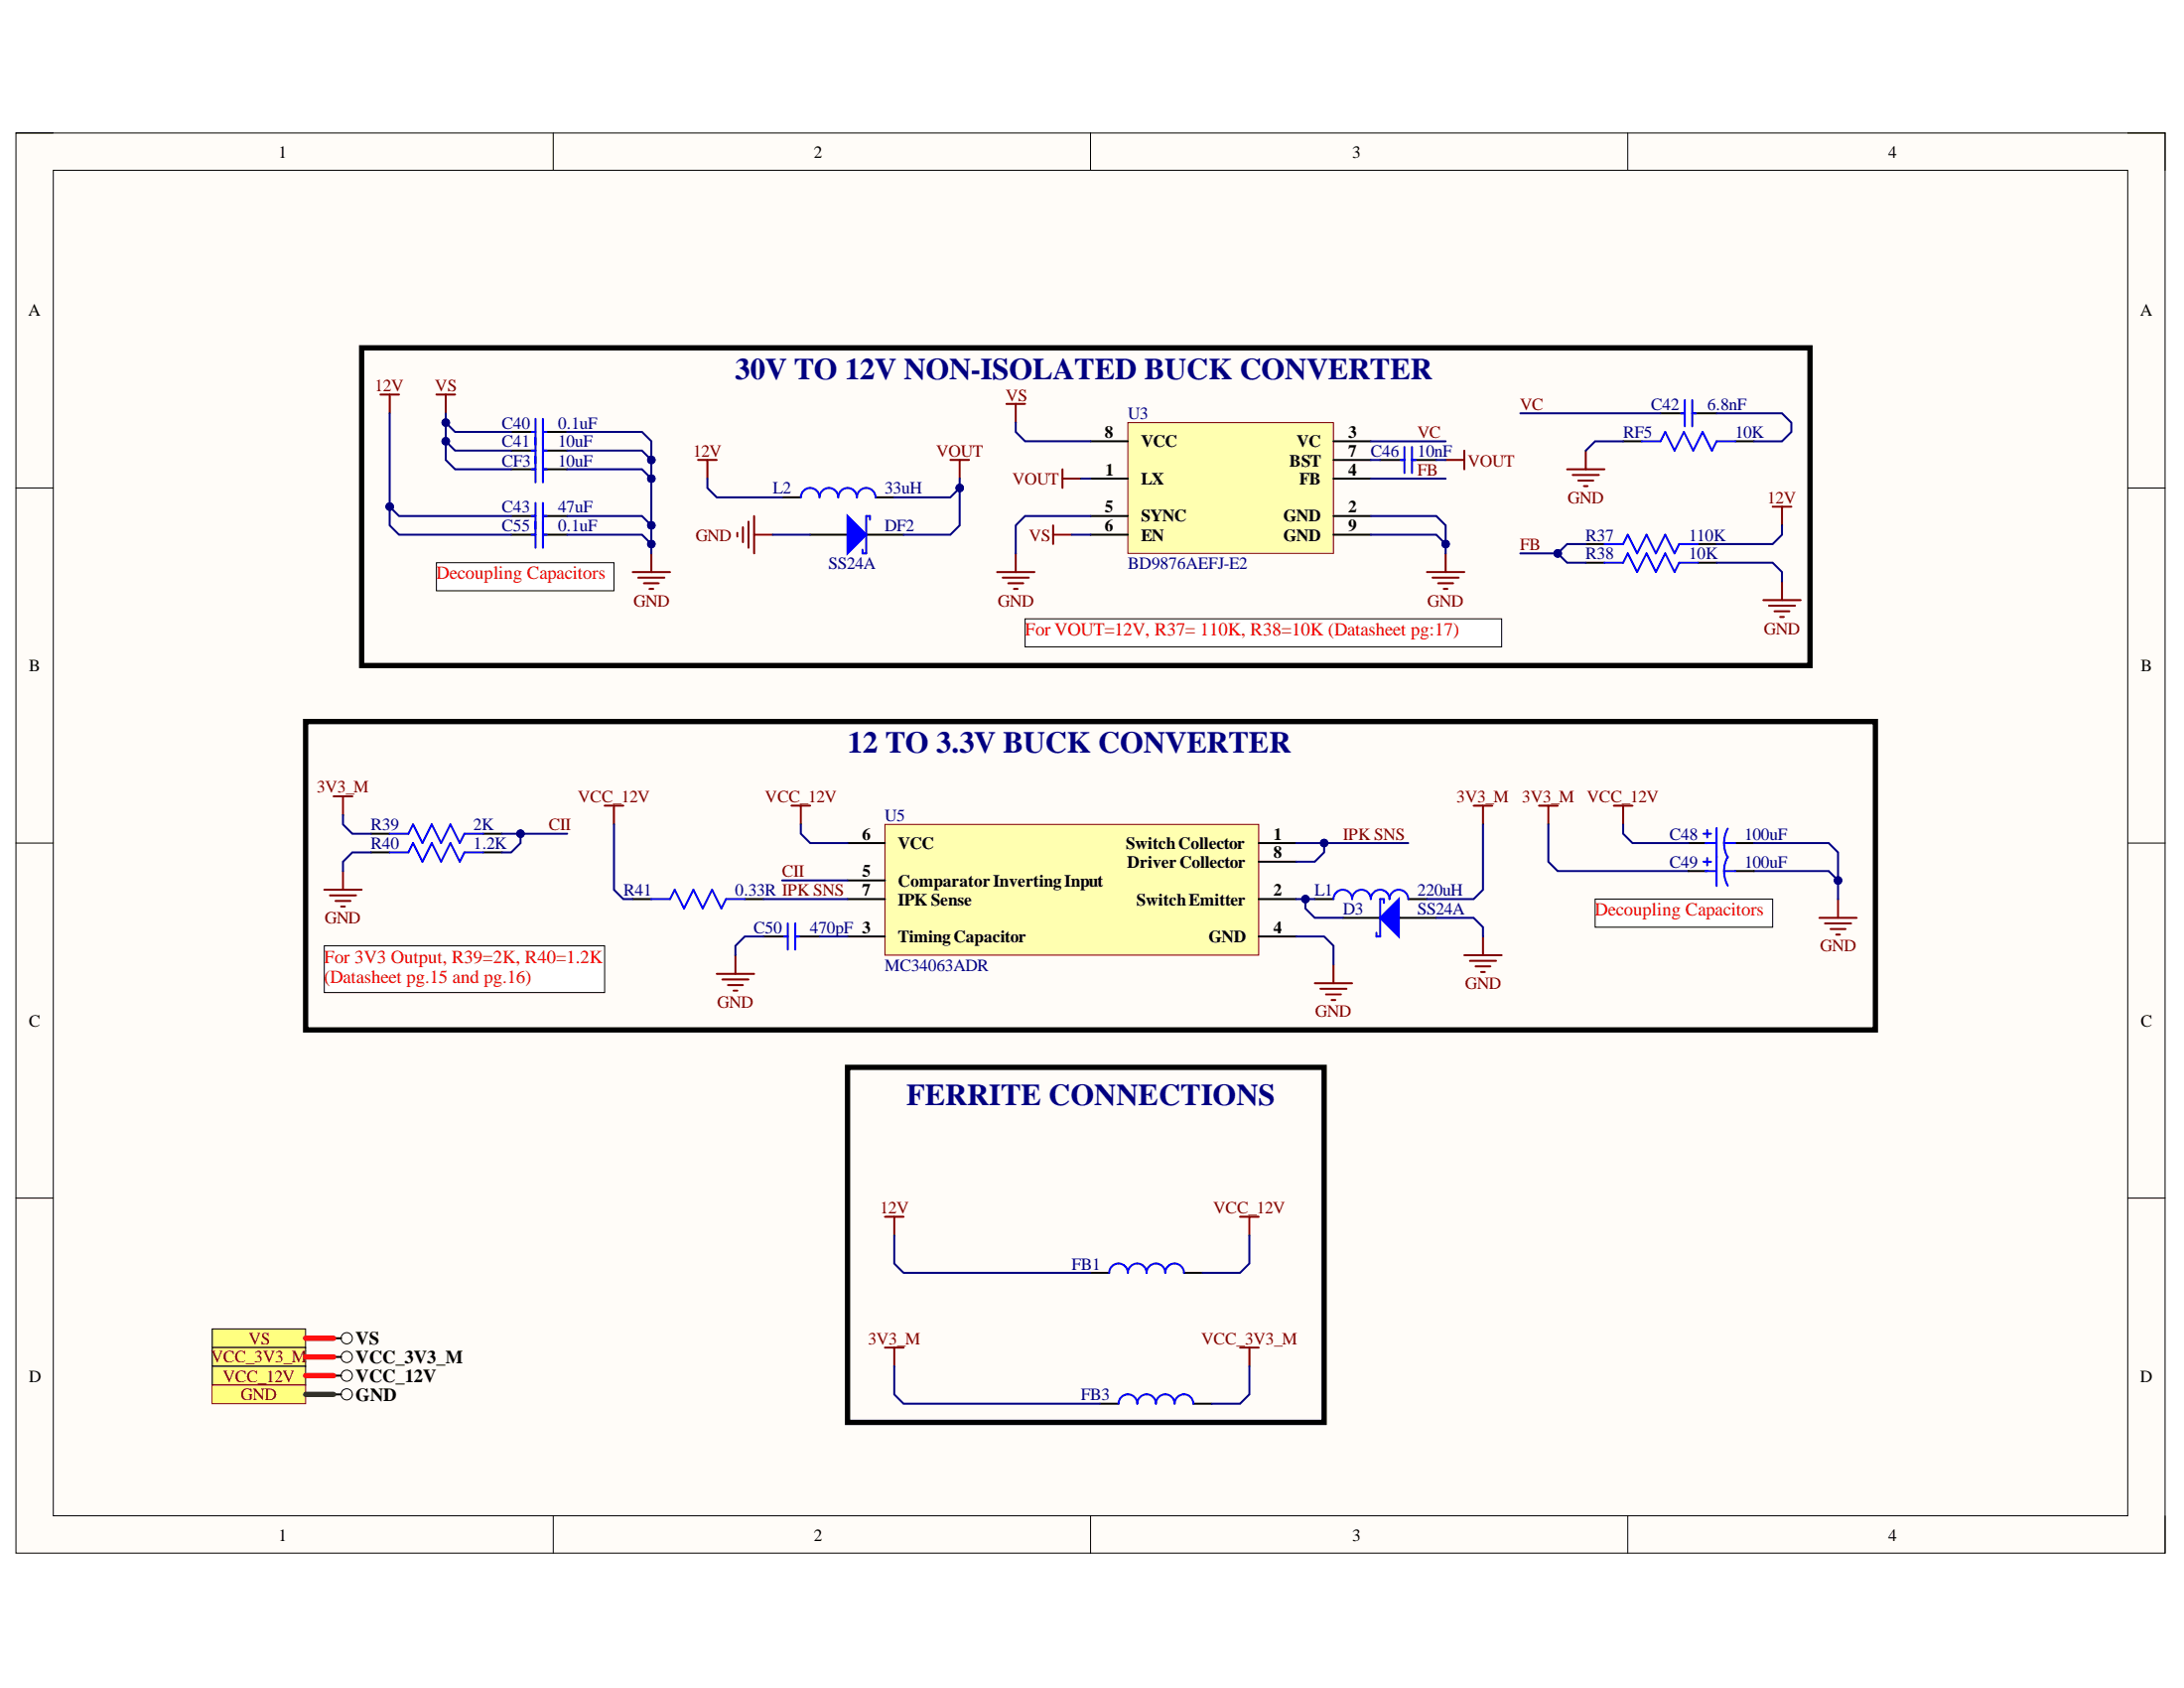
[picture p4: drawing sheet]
<svg xmlns="http://www.w3.org/2000/svg" width="279mm" height="216mm" viewBox="0 0 279 216" stroke-linecap="round" stroke-linejoin="round" font-family="sans-serif">
<path d="M2 17h275v181.7h-275z" fill-rule="evenodd" fill="#fffcf8"/>
<path d="M2 17h275v181.7h-275z" fill="none" stroke="#000" stroke-width=".13"/>
<path d="M6.8 21.8h265.4v172.1h-265.4z" fill-rule="evenodd" fill="#fffcf8"/>
<g fill="none" stroke="#000" stroke-width=".13">
<path d="M2 17h4.8M70.8 17v4.8M139.5 17v4.8M208.2 17v4.8M272.2 17h4.8v4.8M6.8 21.8h265.4v172.1h-265.4zM2 62.4h4.8M272.2 62.4h4.8M2 107.8h4.8M272.2 107.8h4.8M2 153.2h4.8M272.2 153.2h4.8"/>
<path d="M70.8 193.9v4.8M139.5 193.9v4.8M208.2 193.9v4.8M277 193.9v4.8"/>
</g>
<g fill="none" stroke="#800000" stroke-width=".25">
<path d="M48.7 50.5h2.3M49.9 50.5v2.4M55.8 50.5h2.4M57 50.5v2.4M89.3 58.8h2.4M90.5 58.8v2.4M121.6 58.8h2.4M122.8 58.8v2.4M80.9 73.2h4.8M81.7 73.9h3.3M82.4 74.6h1.9M83.1 75.3h.5"/>
<path d="M83.3 70.8v2.4M225.6 76.8h4.8M226.3 77.5h3.3M226.8 64.8h2.4M227 78.2h1.9M227.7 78.9h.5M228 64.8v2.4M228 74.4v2.4M101.3 103h2.3M102.5 103v2.4M188.5 103.1h2.4M189.7 103.1v2.3"/>
<path d="M196.9 103.1h2.4M198.1 103.1v2.3M206.5 103.1h2.3M207.7 103.1v2.3M232.8 117.4h4.7M233.5 118.1h3.3M234.2 118.8h1.9M234.9 119.5h.5M235.1 115v2.4M168.2 125.8h4.8M168.9 126.5h3.4M169.6 127.2h1.9"/>
<path d="M170.3 127.9h.5M170.6 123.4v2.4M113.2 155.6h2.4M114.4 155.6v2.4M158.6 155.6h2.4M159.8 155.6v2.4M113.2 172.4h2.4M114.4 172.4v2.4M158.6 172.4h2.4M159.8 172.4v2.4"/>
</g>
<path d="M65.4 66h3.1M69.5 66h3.1M171.8 117.4h4.8M179 117.4h4.7M216 107.8h2.4M222 107.8h2.4M139.5 162.8h2.4M140.7 179.5h2.4M151.5 162.8h2.4M152.7 179.5h2.3" fill="none" stroke="#000" stroke-width=".25"/>
<g fill="none" stroke="#00f" stroke-width=".25">
<path d="M68 66h.5M68.5 64.3v3.4M69.5 64.3v3.4M69.5 66h.4M217.9 106.6h1M218.2 107.8h1.4M218.4 106.2v.9M219.6 105.9v3.8M220.6 107.8l.1 1.2 .3 .7M220.6 107.8h1.4M221 106l-.3 .7-.1 1.1M141.9 162.8a1.19 1.19 0 0 1 1.2-1.2 1.19 1.19 0 0 1 1.2 1.2 1.19 1.19 0 0 1 1.2-1.2 1.19 1.19 0 0 1 1.2 1.2 1.2 1.2 0 0 1 1.2-1.2 1.2 1.2 0 0 1 1.2 1.2 1.19 1.19 0 0 1 1.2-1.2 1.19 1.19 0 0 1 1.2 1.2"/>
<path d="M143.1 179.5a1.19 1.19 0 0 1 1.2-1.2 1.19 1.19 0 0 1 1.2 1.2 1.21 1.21 0 0 1 1.2-1.2 1.19 1.19 0 0 1 1.2 1.2 1.21 1.21 0 0 1 1.2-1.2 1.18 1.18 0 0 1 1.2 1.2 1.21 1.21 0 0 1 1.2-1.2 1.18 1.18 0 0 1 1.2 1.2"/>
</g>
<path d="M179 115v4.8l-2.4-2.4z" fill="#00f"/>
<path d="M49.9 109h2.3l.6-1.2 1.2 2.4 1.2-2.4 1.2 2.4 1.2-2.4 1.2 2.4 .6-1.2h2.4M83.3 115h2.4l.6-1.2 1.2 2.4 1.2-2.4 1.2 2.4 1.2-2.4 1.2 2.4 .6-1.2h2.4M100.3 119.8h.5M100.8 118.1v3.4M101.7 119.8h.5M101.7 118.1v3.4M170.6 115a1.19 1.19 0 0 1 1.2-1.2 1.19 1.19 0 0 1 1.2 1.2 1.19 1.19 0 0 1 1.2-1.2 1.19 1.19 0 0 1 1.2 1.2 1.19 1.19 0 0 1 1.2-1.2 1.19 1.19 0 0 1 1.2 1.2 1.2 1.2 0 0 1 1.2-1.2 1.2 1.2 0 0 1 1.2 1.2M177.1 115.5v-.5h-.5v4.8h-.5v-.5M179 115v4.8l-2.4-2.4z" fill="none" stroke="#00f" stroke-width=".25"/>
<path d="M47.5 109h2.4M61.8 109h2.4M80.9 115h2.4M95.3 115h2.4M97.7 119.8h3.1M101.7 119.8h3.1M168.2 115h2.4M180.2 115h2.3" fill="none" stroke="#000" stroke-width=".25"/>
<g fill="none" stroke="#800000" stroke-width=".25">
<path d="M41.5 113.8h4.8M42.2 114.5h3.4M42.9 115.2h1.9M43.6 116h.5M43.9 111.4v2.4M77.3 103h2.4M78.5 103v2.4M189.7 119.8v2.4M91.7 124.6h4.8M92.4 125.3h3.4M93.1 126h1.9M93.8 126.7h.5"/>
<path d="M94.1 122.2v2.4M187.3 122.2h4.8M188 122.9h3.4M188.8 123.6h1.9M189.5 124.3h.5"/>
</g>
<path d="M113.2 105.4h47.8v16.8h-47.8z" fill-rule="evenodd" fill="#ffffb0"/>
<path d="M113.2 105.4h47.8v16.8h-47.8z" fill="none" stroke="#800000" stroke-width=".13"/>
<path d="M47.5 106.6h2.4M61.8 106.6h2.4M108.4 107.8h4.8M108.4 115h4.8M108.4 119.8h4.8M108.4 112.6h4.8M161 107.8h4.8M161 115h4.8M161 119.8h4.8M161 110.2h4.8" fill="none" stroke="#000" stroke-width=".25"/>
<path d="M49.9 106.6h2.3l.6-1.2 1.2 2.4 1.2-2.4 1.2 2.4 1.2-2.4 1.2 2.4 .6-1.2h2.4" fill="none" stroke="#00f" stroke-width=".25"/>
<path d="M42.7 101.9h2.4M43.9 101.9v2.3" fill="none" stroke="#800000" stroke-width=".25"/>
<path d="M27.1 170h12v2.4h-12z" fill-rule="evenodd" fill="#ffff80"/>
<g fill="none" stroke="#000" stroke-width=".13">
<path d="M27.1 170h12v2.4h-12z"/>
<circle cx="44.4" cy="171.2" r=".72"/>
</g>
<path d="M42.7 171.2h.9" fill="none" stroke="#000" stroke-width=".25"/>
<path d="M27.1 172.4h12v2.4h-12z" fill-rule="evenodd" fill="#ffff80"/>
<g fill="none" stroke="#000" stroke-width=".13">
<path d="M27.1 172.4h12v2.4h-12z"/>
<circle cx="44.4" cy="173.6" r=".72"/>
</g>
<path d="M42.7 173.6h.9" fill="none" stroke="#000" stroke-width=".25"/>
<path d="M27.1 174.8h12v2.3h-12z" fill-rule="evenodd" fill="#ffff80"/>
<g fill="none" stroke="#000" stroke-width=".13">
<path d="M27.1 174.8h12v2.3h-12z"/>
<circle cx="44.4" cy="176" r=".72"/>
</g>
<path d="M42.7 175.9h.9" fill="none" stroke="#000" stroke-width=".25"/>
<path d="M27.1 177.1h12v2.4h-12z" fill-rule="evenodd" fill="#ffff80"/>
<path d="M27.1 177.1h12v2.4h-12z" fill="none" stroke="#800000" stroke-width=".13"/>
<circle cx="44.4" cy="178.3" r=".72" fill="none" stroke="#000" stroke-width=".13"/>
<path d="M42.7 178.3h.9" fill="none" stroke="#000" stroke-width=".25"/>
<path d="M46.3 44.5h185.3v40.6h-185.3zM39.1 92.3h200.8v39.4h-200.8z" fill="none" stroke="#000" stroke-width=".68"/>
<path d="M131.1 79.2h61v3.5h-61z" fill-rule="evenodd" fill="#fff"/>
<path d="M131.1 79.2h61v3.5h-61z" fill="none" stroke="#000" stroke-width=".13"/>
<path d="M144.3 54.1h26.3v16.7h-26.3z" fill-rule="evenodd" fill="#ffffb0"/>
<path d="M144.3 54.1h26.3v16.7h-26.3z" fill="none" stroke="#800000" stroke-width=".13"/>
<path d="M139.5 56.4h4.8M170.6 56.4h4.8M170.6 58.8h4.8M103.6 68.4h4.8M110.8 68.4h4.8M139.5 61.2h4.8M139.5 66h4.8M139.5 68.4h4.8M170.6 61.2h4.8M170.6 66h4.8M170.6 68.4h4.8" fill="none" stroke="#000" stroke-width=".25"/>
<g fill="none" stroke="#800000" stroke-width=".25">
<path d="M128.8 51.7h2.3M129.9 51.7v2.4M127.6 73.2h4.7M128.3 73.9h3.3M129 74.6h1.9M129.7 75.3h.5M129.9 70.8v2.4M134.7 67.2v2.4M134.7 68.4h2.4M135.9 60v2.4M135.9 61.2h2.4M182.5 73.2h4.8"/>
<path d="M183.3 73.9h3.3M184 74.6h1.9M184.7 75.3h.5M184.9 70.8v2.4"/>
</g>
<path d="M108.4 66l2.4 2.4-2.4 2.4z" fill="#00f"/>
<g fill="none" stroke="#00f" stroke-width=".25">
<path d="M68 57.6h.5M68.5 56v5.7M69.5 56v5.7M69.5 57.6h.4M179.2 58.8h.5M179.7 57.2v3.3M180.6 57.2v3.3M180.6 58.8h.5M210 56.4h2.4l.6-1.1 1.2 2.3 1.2-2.3 1.2 2.3 1.2-2.3 1.2 2.3 .6-1.2h2.4M215.1 52.9h.4M215.5 51.2v3.3M216.5 51.2v3.3"/>
<path d="M216.5 52.9h.5M68 60h.5M69.5 60h.4M108.4 66l2.4 2.4-2.4 2.4zM111.3 66.5v-.5h-.5v4.8h-.5v-.5M205.3 72h2.4l.5-1.2 1.2 2.4 1.2-2.4 1.2 2.4 1.2-2.4 1.2 2.4 .6-1.2h2.4M205.3 69.6h2.4l.5-1.2 1.2 2.4 1.2-2.4 1.2 2.4 1.2-2.4 1.2 2.4 .6-1.2h2.4"/>
</g>
<path d="M184.9 58.8h2.4M187.3 57.6v2.4M202.9 57.6v2.4M94.3 68.2v.4M95 67.4v1.9M95.8 66.7v3.4M96.5 66v4.8M96.5 68.4h2.4M200.5 60h4.8M201.2 60.7h3.3M201.9 61.5h1.9M202.6 62.2h.5" fill="none" stroke="#800000" stroke-width=".25"/>
<g fill="none" stroke="#000" stroke-width=".25">
<path d="M65.4 57.6h3.1M69.5 57.6h3.1M176.6 58.8h3.1M180.6 58.8h3.1M207.7 56.4h2.3M212.4 52.9h3.1M216.5 52.9h3.1M222 56.4h2.4M65.4 60h3.1M69.5 60h3.1M202.9 72h2.4M202.9 69.6h2.4"/>
<path d="M217.2 72h2.4M217.2 69.6h2.4"/>
</g>
<path d="M55.8 72h22.7v3.6h-22.7z" fill-rule="evenodd" fill="#fff"/>
<path d="M55.8 72h22.7v3.6h-22.7z" fill="none" stroke="#000" stroke-width=".13"/>
<path d="M204.1 115h22.7v3.6h-22.7z" fill-rule="evenodd" fill="#fff"/>
<path d="M204.1 115h22.7v3.6h-22.7z" fill="none" stroke="#000" stroke-width=".13"/>
<path d="M41.5 121h35.8v6h-35.8z" fill-rule="evenodd" fill="#fff"/>
<path d="M41.5 121h35.8v6h-35.8z" fill="none" stroke="#000" stroke-width=".13"/>
<path d="M108.4 136.5h61v45.4h-61z" fill="none" stroke="#000" stroke-width=".68"/>
<path d="M65.4 55.2h3.1M69.5 55.2h3.1M65.4 68.4h3.1M69.5 68.4h3.1M100.1 63.6h2.4M112 63.6h2.4" fill="none" stroke="#000" stroke-width=".25"/>
<path d="M68 55.2h.5M68.5 53.6v3.3M69.5 53.6v3.3M69.5 55.2h.4M68 68.4h.5M68.5 66.7v3.4M69.5 66.7v3.4M69.5 68.4h.4M102.5 63.6a1.19 1.19 0 0 1 1.1-1.2 1.19 1.19 0 0 1 1.2 1.2 1.2 1.2 0 0 1 1.2-1.2 1.2 1.2 0 0 1 1.2 1.2 1.19 1.19 0 0 1 1.2-1.2 1.19 1.19 0 0 1 1.2 1.2 1.19 1.19 0 0 1 1.2-1.2 1.19 1.19 0 0 1 1.2 1.2" fill="none" stroke="#00f" stroke-width=".25"/>
<path d="M49.9 52.9v14.3l1.1 1.2h14.4M198.1 105.4v4.8l1.2 1.2h16.7" fill="none" stroke="#000080" stroke-width=".25"/>
<circle cx="49.9" cy="64.8" r=".48" fill="#000080"/>
<circle cx="49.9" cy="64.8" r=".48" fill="none" stroke="#000080" stroke-width=".13"/>
<path d="M49.9 64.8l1.1 1.2h14.4" fill="none" stroke="#000080" stroke-width=".25"/>
<circle cx="49.9" cy="64.8" r=".48" fill="#000080"/>
<circle cx="49.9" cy="64.8" r=".48" fill="none" stroke="#000080" stroke-width=".13"/>
<path d="M57 52.9v3.5l1.2 1.2h7.2" fill="none" stroke="#000080" stroke-width=".25"/>
<circle cx="57" cy="56.4" r=".48" fill="#000080"/>
<circle cx="57" cy="56.4" r=".48" fill="none" stroke="#000080" stroke-width=".13"/>
<circle cx="57" cy="54" r=".48" fill="#000080"/>
<circle cx="57" cy="54" r=".48" fill="none" stroke="#000080" stroke-width=".13"/>
<path d="M57 54.1l1.2 1.1h7.2" fill="none" stroke="#000080" stroke-width=".25"/>
<circle cx="57" cy="54" r=".48" fill="#000080"/>
<circle cx="57" cy="54" r=".48" fill="none" stroke="#000080" stroke-width=".13"/>
<path d="M72.6 68.4h9.5l1.2 1.2M207.7 105.4v1.2l1.1 1.2h7.2" fill="none" stroke="#000080" stroke-width=".25"/>
<path d="M39.1 178.3h3.6" fill="none" stroke="#274e13" stroke-width=".68"/>
<path d="M39.1 171.2h3.6M39.1 175.9h3.6M39.1 173.6h3.6" fill="none" stroke="#f00" stroke-width=".68"/>
<circle cx="83.3" cy="69.6" r=".48" fill="#000080"/>
<circle cx="83.3" cy="69.6" r=".48" fill="none" stroke="#000080" stroke-width=".13"/>
<path d="M72.6 66h9.5l1.2 1.2" fill="none" stroke="#000080" stroke-width=".25"/>
<circle cx="83.3" cy="67.2" r=".48" fill="#000080"/>
<circle cx="83.3" cy="67.2" r=".48" fill="none" stroke="#000080" stroke-width=".13"/>
<path d="M72.6 57.6h9.5l1.2 1.2" fill="none" stroke="#000080" stroke-width=".25"/>
<circle cx="83.3" cy="58.8" r=".48" fill="#000080"/>
<circle cx="83.3" cy="58.8" r=".48" fill="none" stroke="#000080" stroke-width=".13"/>
<path d="M72.6 55.2h9.5l1.2 1.2v14.4" fill="none" stroke="#000080" stroke-width=".25"/>
<circle cx="83.3" cy="69.6" r=".48" fill="#000080"/>
<circle cx="83.3" cy="69.6" r=".48" fill="none" stroke="#000080" stroke-width=".13"/>
<circle cx="83.3" cy="67.2" r=".48" fill="#000080"/>
<circle cx="83.3" cy="67.2" r=".48" fill="none" stroke="#000080" stroke-width=".13"/>
<circle cx="83.3" cy="61.2" r=".48" fill="#000080"/>
<circle cx="83.3" cy="61.2" r=".48" fill="none" stroke="#000080" stroke-width=".13"/>
<circle cx="83.3" cy="58.8" r=".48" fill="#000080"/>
<circle cx="83.3" cy="58.8" r=".48" fill="none" stroke="#000080" stroke-width=".13"/>
<path d="M224.4 111.4h9.5l1.2 1.2" fill="none" stroke="#000080" stroke-width=".25"/>
<circle cx="235.1" cy="112.6" r=".48" fill="#000080"/>
<circle cx="235.1" cy="112.6" r=".48" fill="none" stroke="#000080" stroke-width=".13"/>
<path d="M224.4 107.8h9.5l1.2 1.2v6" fill="none" stroke="#000080" stroke-width=".25"/>
<circle cx="235.1" cy="112.6" r=".48" fill="#000080"/>
<circle cx="235.1" cy="112.6" r=".48" fill="none" stroke="#000080" stroke-width=".13"/>
<path d="M78.5 105.4v8.4l1.2 1.2h1.2M97.7 119.8h-2.4l-1.2 1.2v1.2M97.7 115h10.7M100.1 112.6h8.3M102.5 105.4v1.2l1.1 1.2h4.8M104.8 119.8h3.6M165.8 119.8h3.6l1.2 1.2v2.4M169.4 107.8v1.2l-1.2 1.2h-2.4" fill="none" stroke="#000080" stroke-width=".25"/>
<circle cx="169.4" cy="107.8" r=".48" fill="#000080"/>
<circle cx="169.4" cy="107.8" r=".48" fill="none" stroke="#000080" stroke-width=".13"/>
<path d="M167 115v1.2l1.2 1.2h3.6" fill="none" stroke="#000080" stroke-width=".25"/>
<circle cx="167" cy="115" r=".48" fill="#000080"/>
<circle cx="167" cy="115" r=".48" fill="none" stroke="#000080" stroke-width=".13"/>
<path d="M194.5 70.8h4.8l1.2 1.2h2.4M183.7 117.4h4.8l1.2 1.2v1.2M189.7 105.4v8.4l-1.2 1.2h-6" fill="none" stroke="#000080" stroke-width=".25"/>
<circle cx="199.3" cy="70.8" r=".48" fill="#000080"/>
<circle cx="199.3" cy="70.8" r=".48" fill="none" stroke="#000080" stroke-width=".13"/>
<path d="M202.9 69.6h-2.4l-1.2 1.2" fill="none" stroke="#000080" stroke-width=".25"/>
<circle cx="199.3" cy="70.8" r=".48" fill="#000080"/>
<circle cx="199.3" cy="70.8" r=".48" fill="none" stroke="#000080" stroke-width=".13"/>
<path d="M122.8 61.2v1.2l-1.2 1.2h-7.2" fill="none" stroke="#000080" stroke-width=".25"/>
<circle cx="122.8" cy="62.4" r=".48" fill="#000080"/>
<circle cx="122.8" cy="62.4" r=".48" fill="none" stroke="#000080" stroke-width=".13"/>
<path d="M66.6 106.6v1.2l-1.2 1.2h-1.2" fill="none" stroke="#000080" stroke-width=".25"/>
<circle cx="66.6" cy="106.6" r=".48" fill="#000080"/>
<circle cx="66.6" cy="106.6" r=".48" fill="none" stroke="#000080" stroke-width=".13"/>
<path d="M129.9 54.1v1.1l1.2 1.2h8.4M90.5 61.2v1.2l1.2 1.2h8.4M137.1 68.4h2.4M139.5 66h-8.4l-1.2 1.2v3.6M175.4 66h8.3l1.2 1.2v2.4l-1.2-1.2h-8.3M219.6 72h7.2l1.2 1.2v1.2M228 67.2v1.2l-1.2 1.2h-7.2M43.9 104.2v1.2l1.2 1.2h2.4M47.5 109h-2.4l-1.2 1.2v1.2" fill="none" stroke="#000080" stroke-width=".25"/>
<circle cx="184.9" cy="69.6" r=".48" fill="#000080"/>
<circle cx="184.9" cy="69.6" r=".48" fill="none" stroke="#000080" stroke-width=".13"/>
<path d="M184.9 69.6v1.2" fill="none" stroke="#000080" stroke-width=".25"/>
<circle cx="184.9" cy="69.6" r=".48" fill="#000080"/>
<circle cx="184.9" cy="69.6" r=".48" fill="none" stroke="#000080" stroke-width=".13"/>
<path d="M122.8 62.4v4.8l-1.2 1.2h-6M138.3 61.2h1.2" fill="none" stroke="#000080" stroke-width=".25"/>
<circle cx="122.8" cy="62.4" r=".48" fill="#000080"/>
<circle cx="122.8" cy="62.4" r=".48" fill="none" stroke="#000080" stroke-width=".13"/>
<path d="M57 56.4v2.4l1.2 1.2h7.2M175.4 56.4h9.5M175.4 58.8h1.2M183.7 58.8h1.2M194.5 52.9h17.9M207.7 56.4h-3.6l-1.2 1.2M219.6 52.9h8.4l1.2 1.2v1.2l-1.2 1.1h-3.6M98.9 68.4h4.7M175.4 61.2h9.5" fill="none" stroke="#000080" stroke-width=".25"/>
<circle cx="57" cy="56.4" r=".48" fill="#000080"/>
<circle cx="57" cy="56.4" r=".48" fill="none" stroke="#000080" stroke-width=".13"/>
<path d="M72.6 60h9.5l1.2 1.2" fill="none" stroke="#000080" stroke-width=".25"/>
<circle cx="83.3" cy="61.2" r=".48" fill="#000080"/>
<circle cx="83.3" cy="61.2" r=".48" fill="none" stroke="#000080" stroke-width=".13"/>
<path d="M64.2 106.6h8.4" fill="none" stroke="#000080" stroke-width=".25"/>
<circle cx="66.6" cy="106.6" r=".48" fill="#000080"/>
<circle cx="66.6" cy="106.6" r=".48" fill="none" stroke="#000080" stroke-width=".13"/>
<path d="M165.8 107.8h14.4" fill="none" stroke="#000080" stroke-width=".25"/>
<circle cx="169.4" cy="107.8" r=".48" fill="#000080"/>
<circle cx="169.4" cy="107.8" r=".48" fill="none" stroke="#000080" stroke-width=".13"/>
<path d="M165.8 115h2.4M159.8 158v3.6l-1.2 1.2h-4.7M159.8 174.8v3.5l-1.2 1.2h-3.6" fill="none" stroke="#000080" stroke-width=".25"/>
<circle cx="167" cy="115" r=".48" fill="#000080"/>
<circle cx="167" cy="115" r=".48" fill="none" stroke="#000080" stroke-width=".13"/>
<path d="M114.4 158v3.6l1.2 1.2h23.9M114.4 174.8v3.5l1.2 1.2h25.1" fill="none" stroke="#000080" stroke-width=".25"/>
<path d="M216 111.4h2.4M222 111.4h2.4" fill="none" stroke="#000" stroke-width=".25"/>
<path d="M217.9 110.2h1M218.2 111.4h1.4M218.4 109.7v1M219.6 109.5v3.8M220.6 111.4l.1 1.2 .3 .7M220.6 111.4h1.4M221 109.6l-.3 .7-.1 1.1" fill="none" stroke="#00f" stroke-width=".25"/>
<g font-size="3.9" fill="#000080">
<text x="94.1" y="48.5">30V TO 12V NON-ISOLATED BUCK CONVERTER</text>
<text x="108.4" y="96.2">12 TO 3.3V BUCK CONVERTER</text>
<text x="116" y="141.4">FERRITE CONNECTIONS</text>
</g>
<g font-size="2.4" fill="#f00">
<text x="55.8" y="74.1">Decoupling Capacitors</text>
<text x="131.1" y="81.3">For VOUT=12V, R37= 110K, R38=10K (Datasheet pg:17)</text>
<text x="204" y="117.1">Decoupling Capacitors</text>
<text x="41.4" y="123.1">For 3V3 Output, R39=2K, R40=1.2K</text>
<text x="41.4" y="125.8">(Datasheet pg.15 and pg.16)</text>
</g>
<g font-size="2.4">
<text x="45.5" y="172">VS</text>
<text x="45.5" y="174.4">VCC_3V3_M</text>
<text x="45.5" y="176.7">VCC_12V</text>
<text x="45.5" y="179.2">GND</text>
</g>
<g font-size="2.2">
<text x="35.6" y="20.1">1</text>
<text x="104.1" y="20.1">2</text>
<text x="173" y="20.1">3</text>
<text x="241.6" y="20.1">4</text>
<text x="3.6" y="40.4">A</text>
<text x="273.8" y="40.4">A</text>
<text x="141.3" y="56">8</text>
<text x="146" y="57.2">VCC</text>
<text x="164.9" y="59.6">BST</text>
<text x="165.9" y="57.2">VC</text>
<text x="172.5" y="56">3</text>
<text x="172.5" y="58.4">7</text>
<text x="141.3" y="65.5">5</text>
<text x="141.4" y="60.8">1</text>
<text x="146" y="62">LX</text>
<text x="166.2" y="62">FB</text>
<text x="172.5" y="65.5">2</text>
<text x="172.5" y="60.8">4</text>
<text x="141.3" y="68">6</text>
<text x="146" y="66.7">SYNC</text>
<text x="146" y="69.2">EN</text>
<text x="164.2" y="66.7">GND</text>
<text x="164.2" y="69.2">GND</text>
<text x="172.5" y="68">9</text>
<text x="3.7" y="85.8">B</text>
<text x="273.9" y="85.8">B</text>
<text x="110.3" y="107.4">6</text>
<text x="162.9" y="107.4">1</text>
<text x="110.3" y="112.1">5</text>
<text x="114.9" y="113.4">ComparatorInvertingInput</text>
<text x="114.9" y="108.6">VCC</text>
<text x="144.1" y="108.6">SwitchCollector</text>
<text x="144.2" y="111">Driver Collector</text>
<text x="162.9" y="109.8">8</text>
<text x="110.3" y="114.6">7</text>
<text x="114.9" y="115.8">IPK Sense</text>
<text x="145.4" y="115.8">SwitchEmitter</text>
<text x="162.9" y="114.6">2</text>
<text x="162.9" y="119.3">4</text>
<text x="114.9" y="120.5">TimingCapacitor</text>
<text x="154.6" y="120.5">GND</text>
<text x="3.7" y="131.3">C</text>
<text x="273.9" y="131.3">C</text>
<text x="3.7" y="176.7">D</text>
<text x="273.8" y="176.7">D</text>
<text x="35.6" y="197">1</text>
<text x="104.1" y="197">2</text>
<text x="173" y="197">3</text>
<text x="241.6" y="197">4</text>
</g>
<g font-size="2.2" fill="#800000">
<text x="48" y="50.1">12V</text>
<text x="55.7" y="50.1">VS</text>
<text x="128.7" y="51.3">VS</text>
<text x="194.5" y="52.4">VC</text>
<text x="88.6" y="58.4">12V</text>
<text x="119.8" y="58.4">VOUT</text>
<text x="181.4" y="56">VC</text>
<text x="187.8" y="59.6">VOUT</text>
<text x="129.5" y="62">VOUT</text>
<text x="181.4" y="60.8">FB</text>
<text x="200.6" y="64.4">GND</text>
<text x="226.1" y="64.4">12V</text>
<text x="89" y="69.2">GND</text>
<text x="131.6" y="69.2">VS</text>
<text x="194.5" y="70.4">FB</text>
<text x="81" y="77.6">GND</text>
<text x="127.6" y="77.6">GND</text>
<text x="182.6" y="77.6">GND</text>
<text x="225.7" y="81.1">GND</text>
<text x="40.5" y="101.4">3V3_M</text>
<text x="70.2" y="106.2">CII</text>
<text x="73.9" y="102.6">VCC_12V</text>
<text x="97.9" y="102.6">VCC_12V</text>
<text x="171.8" y="107.4">IPK SNS</text>
<text x="186.3" y="102.6">3V3_M</text>
<text x="194.7" y="102.6">3V3_M</text>
<text x="203" y="102.6">VCC_12V</text>
<text x="100.1" y="112.1">CII</text>
<text x="41.5" y="118.1">GND</text>
<text x="232.9" y="121.7">GND</text>
<text x="91.8" y="128.9">GND</text>
<text x="168.2" y="130.1">GND</text>
<text x="187.4" y="126.5">GND</text>
<text x="112.6" y="155.2">12V</text>
<text x="155.2" y="155.2">VCC_12V</text>
<text x="31.8" y="171.9">VS</text>
<text x="111.1" y="171.9">3V3_M</text>
<text x="153.7" y="171.9">VCC_3V3_M</text>
<text x="27" y="174.3">VCC_3V3_M</text>
<text x="28.5" y="176.7">VCC_12V</text>
<text x="30.8" y="179.1">GND</text>
</g>
<g font-size="2.2" fill="#000080">
<text x="144.3" y="53.6">U3</text>
<text x="211.2" y="52.4">C42</text>
<text x="218.4" y="52.4">6.8nF</text>
<text x="64.2" y="57.2">C41</text>
<text x="64.2" y="59.6">CF3</text>
<text x="64.2" y="54.8">C40</text>
<text x="71.4" y="57.2">10uF</text>
<text x="71.4" y="59.6">10uF</text>
<text x="71.4" y="54.8">0.1uF</text>
<text x="175.3" y="58.4">C46</text>
<text x="181.4" y="58.4">10nF</text>
<text x="207.7" y="56">RF5</text>
<text x="222" y="56">10K</text>
<text x="64.2" y="65.5">C43</text>
<text x="71.4" y="65.5">47uF</text>
<text x="98.9" y="63.2">L2</text>
<text x="113.2" y="63.2">33uH</text>
<text x="64.2" y="68">C55</text>
<text x="71.4" y="68">0.1uF</text>
<text x="113.2" y="68">DF2</text>
<text x="202.8" y="71.6">R38</text>
<text x="202.8" y="69.2">R37</text>
<text x="216" y="71.6">10K</text>
<text x="216" y="69.2">110K</text>
<text x="106" y="72.7">SS24A</text>
<text x="144.3" y="72.7">BD9876AEFJ-E2</text>
<text x="47.5" y="106.2">R39</text>
<text x="60.6" y="106.2">2K</text>
<text x="113.2" y="105">U5</text>
<text x="213.6" y="107.4">C48</text>
<text x="223.1" y="107.4">100uF</text>
<text x="47.5" y="108.6">R40</text>
<text x="60.6" y="108.6">1.2K</text>
<text x="213.6" y="111">C49</text>
<text x="223.1" y="111">100uF</text>
<text x="79.8" y="114.6">R41</text>
<text x="94.1" y="114.6">0.33R IPK SNS</text>
<text x="96.4" y="119.3">C50</text>
<text x="103.6" y="119.3">470pF 3</text>
<text x="168.2" y="114.6">L1</text>
<text x="171.8" y="117">D3</text>
<text x="181.4" y="117">SS24A</text>
<text x="181.4" y="114.6">220uH</text>
<text x="113.2" y="124.2">MC34063ADR</text>
<text x="137.1" y="162.4">FB1</text>
<text x="138.3" y="179.1">FB3</text>
</g>
</svg>
